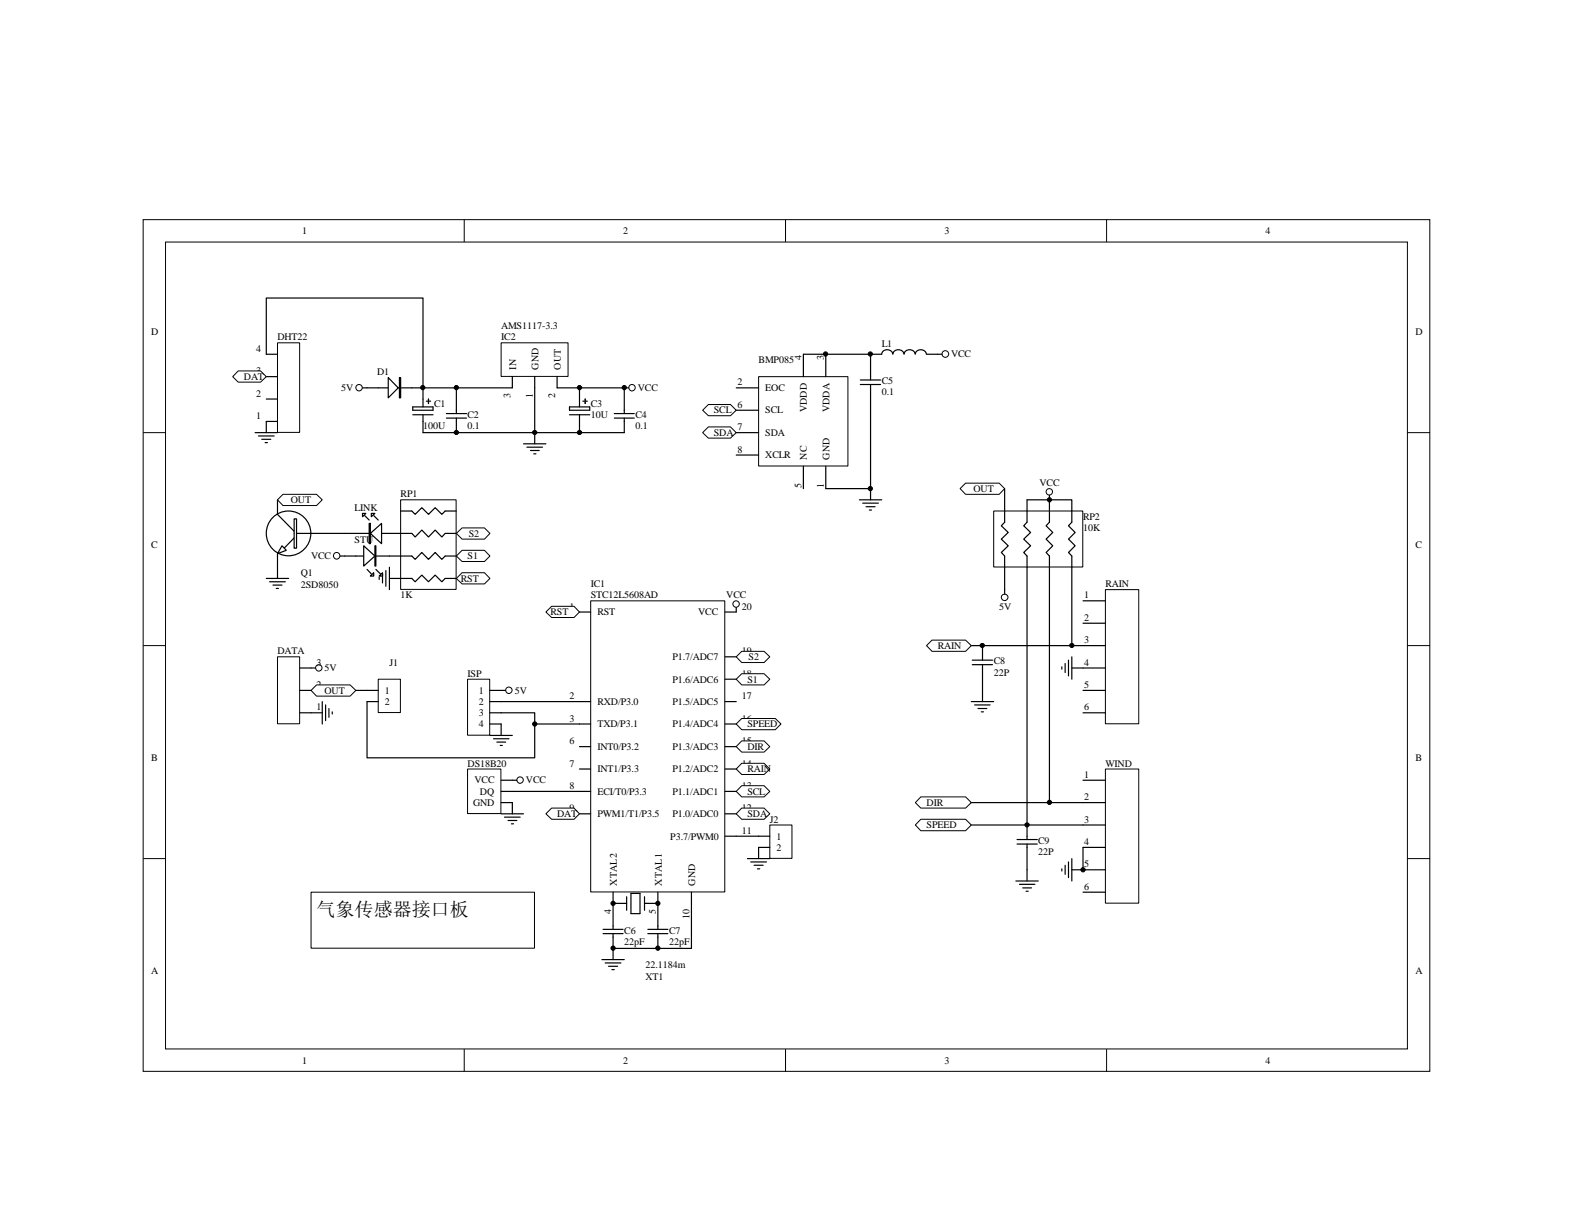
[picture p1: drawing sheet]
<svg xmlns="http://www.w3.org/2000/svg" width="279mm" height="216mm" viewBox="0 0 279 216" stroke-linecap="round" stroke-linejoin="round" font-family="sans-serif">
<g fill="none" stroke="#000" stroke-width=".18">
<path d="M25.4 39h228.7v151.4h-228.7zM82.5 39v4M139.6 39v4M196.7 39v4M29.4 43h220.7v143.4h-220.7zM25.4 76.9h4M250.2 76.9h4M25.4 114.7h4M250.2 114.7h4M25.4 152.6h4M250.2 152.6h4M82.5 186.4v4"/>
<path d="M139.6 186.4v4M196.7 186.4v4"/>
<circle cx="59.8" cy="98.8" r=".59"/>
<circle cx="130.8" cy="107.3" r=".57"/>
<circle cx="90.4" cy="122.7" r=".57"/>
</g>
<g fill="none" stroke="#000" stroke-width=".21">
<path d="M60.5 98.8h.8M67.4 102.6v.4M68 102v1.6M68.6 101.4v2.8M69.2 100.8v4M69.2 102.8h2M130.9 107.9v.9M89.1 122.7h.8M111.4 159.3v2.5M112.1 158.8h1.6v3.5h-1.6zM114.6 159.3v2.5M107 170.5h4"/>
<path d="M107.2 165.9h3.5M107.2 165.1h3.5M107.6 171.1h2.8M108.2 171.7h1.6M108.8 172.3h.4M109 165.9v4.6M111.4 160.5h-2.4v4.6M114.6 160.5h2.3v4.6M115.1 165.9h3.6M115.1 165.1h3.6M116.9 165.9v2.6"/>
</g>
<path d="M196.5 104.8h5.9v23.8h-5.9z" fill="#fff"/>
<path d="M196.5 104.8h5.9v23.8h-5.9z" fill="none" stroke="#000" stroke-width=".18"/>
<path d="M192.5 106.8h4M192.5 110.7h4M192.5 114.7h4M192.5 118.7h4M192.5 122.7h4M192.5 126.7h4" fill="none" stroke="#000" stroke-width=".21"/>
<path d="M196.5 136.7h5.9v23.8h-5.9z" fill="#fff"/>
<path d="M196.5 136.7h5.9v23.8h-5.9z" fill="none" stroke="#000" stroke-width=".18"/>
<g fill="none" stroke="#000" stroke-width=".21">
<path d="M45.3 76.9h4M45.9 77.5h2.8M46.5 78.1h1.6M47.1 78.7h.4M47.3 74.9v2M93 78.9h4M93.6 79.5h2.8M95 76.9v2M94.3 80.1h1.5M94.9 80.6h.3M55.3 126.7h2M57.3 124.7v4"/>
<path d="M57.9 125.3v2.8M58.5 125.9v1.6M59.1 126.5v.4M192.5 138.6h4M192.5 142.6h4M192.5 146.6h4M192.5 150.6h4M192.5 154.6h4M192.5 158.5h4M109 168.5h7.9"/>
</g>
<path d="M105 106.8h23.8v51.7h-23.8z" fill="#fff"/>
<path d="M105 106.8h23.8v51.7h-23.8z" fill="none" stroke="#000" stroke-width=".18"/>
<g fill="none" stroke="#000" stroke-width=".21">
<path d="M103 108.8h2M128.9 108.8h2M128.9 116.7h2M103 124.7h2M103 128.7h2M103 132.7h2M103 136.7h2M128.9 124.7h2M128.9 128.7h2M128.9 132.7h2M128.9 136.7h2M128.9 120.7h2"/>
<path d="M103 140.6h2M103 144.6h2M109 158.5v2M116.9 158.5v2M122.9 158.5v10h-6M128.9 140.6h2M128.9 144.6h2M128.9 148.6h2"/>
</g>
<path d="M55.3 158.6h39.7v9.9h-39.7z" fill="#fff"/>
<path d="M55.3 158.5h39.7v10h-39.7z" fill="none" stroke="#000" stroke-width=".18"/>
<g fill="none" stroke="#000" stroke-width=".21">
<path d="M188.7 118.5v.4M189.3 117.9v1.6M189.9 117.3v2.8M190.5 116.7v4M190.5 118.7h2M87.1 130.7h4M87.7 131.3h2.8M88.3 131.9h1.6M88.9 132.5h.4M89.1 124.7h13.9M89.1 128.7v2M188.7 154.4v.4"/>
<path d="M189.3 153.8v1.6M189.9 153.2v2.8M190.5 152.6v3.9M192.5 150.6v4h-2"/>
</g>
<path d="M176.7 90.8h15.7v10h-15.7z" fill="#fff"/>
<g fill="none" stroke="#000" stroke-width=".18">
<path d="M176.6 90.8h15.8v10h-15.8z"/>
<circle cx="63.8" cy="68.9" r=".57"/>
<circle cx="186.5" cy="87.4" r=".57"/>
</g>
<g fill="none" stroke="#000" stroke-width=".21">
<path d="M64.4 68.9h.8M152.7 88.8h4M153.3 89.4h2.8M153.9 90h1.6M154.5 90.6h.4M154.7 86.8v2M178.6 90.8v2l-.6 .6 1.2 1.2-1.2 1.2 1.2 1.2-1.2 1.2 .6 .6v2M182.5 88.8v4l-.6 .6 1.3 1.2-1.3 1.2 1.3 1.2-1.3 1.2 .6 .6v47.8M186.5 88v4.8l-.6 .6 1.2 1.2-1.2 1.2 1.2 1.2-1.2 1.2 .6 .6v43.8M190.5 90.8v2l-.6 .6 1.2 1.2-1.2 1.2 1.2 1.2-1.2 1.2 .6 .6v15.9M172.6 114.7h19.9M172.6 146.6h19.9"/>
<path d="M172.6 142.6h19.9"/>
</g>
<g fill="#000" stroke="#000" stroke-width=".18">
<circle cx="190.5" cy="114.7" r=".37"/>
<circle cx="186.5" cy="142.6" r=".38"/>
</g>
<path d="M134.9 67h15.8v15.8h-15.8z" fill="#fff"/>
<g fill="none" stroke="#000" stroke-width=".18">
<path d="M134.8 66.9h15.9v15.9h-15.9z"/>
<circle cx="168" cy="62.9" r=".59"/>
</g>
<g fill="none" stroke="#000" stroke-width=".21">
<path d="M130.9 68.9h3.9M130.9 72.9h3.9M130.9 76.9h3.9M146.8 62.9v4M152.9 68.3h3.6M152.9 67.5h3.6M154.7 68.3v18.5h-7.9v-4M154.7 62.9v4.6M156.7 62.9a1 1 0 0 1 1-.8 1 1 0 0 1 1 .8M156.7 62.9h-13.9v4M158.7 62.9a1 1 0 0 1 1-.8 1 1 0 0 1 1 .8M160.7 62.9a1 1 0 0 1 1-.8 1 1 0 0 1 .9 .8"/>
<path d="M162.7 62.9a1 1 0 0 1 1-.8 1 1 0 0 1 .9 .8M164.7 62.9h2.7M61.3 98.8h9.9M130.9 80.9h3.9M142.8 82.8v4M65.2 101.2l.8 .8M66.8 101.2l.8 .8"/>
</g>
<g fill="#fff" stroke="#000" stroke-width=".21">
<path d="M64.6 97l2 1.8-2 1.8z" fill-rule="evenodd"/>
<path d="M66.6 97h.2v3.6h-.2z" fill-rule="evenodd"/>
<path d="M67.4 102.4l.6-.6v.6z" fill-rule="evenodd"/>
<path d="M66.4 101.8v.6h-.6z" fill-rule="evenodd"/>
</g>
<path d="M71.2 88.9h9.9v15.8h-9.9z" fill="#fff"/>
<path d="M71.2 88.8h9.9v15.9h-9.9z" fill="none" stroke="#000" stroke-width=".18"/>
<path d="M71.2 98.8h2l.6 .6 1.2-1.2 1.2 1.2 1.1-1.2 1.2 1.2 .6-.6h2M71.2 94.8h2l.6 .6 1.2-1.2 1.2 1.2 1.1-1.2 1.2 1.2 .6-.6h2M71.2 90.8h2l.6 .6 1.2-1.2 1.2 1.2 1.1-1.2 1.2 1.2 .6-.6h2M71.2 102.8h2l.6 .6 1.2-1.2 1.2 1.2 1.1-1.2 1.2 1.2 .6-.6h2" fill="none" stroke="#000" stroke-width=".21"/>
<path d="M89.1 61h11.9v5.9h-11.9z" fill="#fff"/>
<path d="M89.1 60.9h11.9v6h-11.9z" fill="none" stroke="#000" stroke-width=".18"/>
<path d="M65.2 68.9h10M91.1 66.9v2M95 66.9v2M99 66.9v2" fill="none" stroke="#000" stroke-width=".21"/>
<g fill="#fff" stroke="#000" stroke-width=".21">
<path d="M71 67.1h.2v3.6h-.2z" fill-rule="evenodd"/>
<path d="M69 67.1l1.8 1.8-1.8 1.8z" fill-rule="evenodd"/>
</g>
<g fill="none" stroke="#000" stroke-width=".21">
<path d="M73.4 72.3h3.6v.6h-3.6zM73.4 73.7h3.6M75.2 68.9v3.4M75.2 73.7v3.2M75.8 71.3h.7M76.2 70.9v.8M79.3 74.3h3.6M79.3 73.5h3.6M81.1 68.9v4.6M81.1 74.3v2.6M101.2 73.7h3.6M101.2 72.3h3.6v.6h-3.6z"/>
<path d="M103 68.9v3.4M103 73.7v3.2M103.6 71.3h.8M104 70.9v.8M109.2 74.3h3.5M109.2 73.5h3.5M111 68.9v4.6M111 74.3v2.6"/>
</g>
<path d="M49.4 61h3.9v15.8h-3.9z" fill="#fff"/>
<path d="M49.3 60.9h4v15.9h-4z" fill="none" stroke="#000" stroke-width=".18"/>
<path d="M47.3 74.9h2M47.3 70.9h2M47.3 66.9h2M47.3 62.9h2" fill="none" stroke="#000" stroke-width=".21"/>
<g fill="#fff" stroke="#000" stroke-width=".18">
<path d="M124.9 72.9l1-1h3.9l1.1 1-1.1 1h-3.9z" fill-rule="evenodd"/>
<path d="M124.9 76.9l1-1h3.9l1.1 1-1.1 1h-3.9z" fill-rule="evenodd"/>
<path d="M131.8 139.6h4l1 1-1 1h-4l-.9-1z" fill-rule="evenodd"/>
<path d="M131.8 143.6h4l1 1-1 1h-4l-.9-1z" fill-rule="evenodd"/>
<path d="M164.7 114.7l1-1h5.9l1 1-1 1h-5.9z" fill-rule="evenodd"/>
<path d="M163.7 141.6h7.9l1 1-1 1h-7.9l-1-1z" fill-rule="evenodd"/>
<path d="M163.7 145.6h7.9l1 1-1 1h-7.9l-1-1z" fill-rule="evenodd"/>
<path d="M131.8 135.6h4l1 1.1-1 .9h-4l-.9-.9z" fill-rule="evenodd"/>
<path d="M131.8 127.7h6l1 1-1 1h-6l-.9-1z" fill-rule="evenodd"/>
<path d="M131.8 131.7h4l1 1-1 .9h-4l-.9-.9z" fill-rule="evenodd"/>
<path d="M42.3 65.9h4l1 1-1 1h-4l-.9-1z" fill-rule="evenodd"/>
<path d="M97 144.6l1-1h4l1 1-1 1h-4z" fill-rule="evenodd"/>
</g>
<circle cx="112.3" cy="68.9" r=".57" fill="none" stroke="#000" stroke-width=".18"/>
<path d="M75.2 68.9h15.9M75.2 76.9h35.8M95 68.9v8M99 68.9h12.8" fill="none" stroke="#000" stroke-width=".21"/>
<g fill="#000" stroke="#000" stroke-width=".18">
<circle cx="81.1" cy="68.9" r=".38"/>
<circle cx="81.1" cy="76.9" r=".37"/>
<circle cx="95" cy="76.9" r=".37"/>
<circle cx="103" cy="68.9" r=".38"/>
<circle cx="103" cy="76.9" r=".37"/>
<circle cx="111" cy="68.9" r=".38"/>
<circle cx="146.7" cy="62.9" r=".38"/>
<circle cx="154.7" cy="86.8" r=".38"/>
</g>
<path d="M136.9 146.6h3.9v5.9h-3.9z" fill="#fff"/>
<path d="M136.8 146.6h4v5.9h-4z" fill="none" stroke="#000" stroke-width=".18"/>
<path d="M130.9 148.6h5.9M132.8 152.6h4M133.4 153.2h2.8M134 153.8h1.6M134.6 154.4h.4M136.8 150.6h-2v2" fill="none" stroke="#000" stroke-width=".21"/>
<circle cx="154.7" cy="62.9" r=".38" fill="#000" stroke="#000" stroke-width=".18"/>
<g fill="#fff" stroke="#000" stroke-width=".18">
<path d="M81.1 98.8l1-1h4l1 1-1 1h-4z" fill-rule="evenodd"/>
<path d="M131.8 119.7h4l1 1-1 1h-4l-.9-1z" fill-rule="evenodd"/>
</g>
<g fill="#000" stroke="#000" stroke-width=".18">
<circle cx="192.5" cy="154.6" r=".38"/>
<circle cx="109" cy="160.5" r=".38"/>
<circle cx="109" cy="168.5" r=".38"/>
<circle cx="116.9" cy="160.5" r=".38"/>
<circle cx="116.9" cy="168.5" r=".38"/>
</g>
<path d="M83.1 120.7h3.9v9.9h-3.9z" fill="#fff"/>
<path d="M83.1 120.7h3.9v9.9h-3.9z" fill="none" stroke="#000" stroke-width=".18"/>
<path d="M87.1 122.7h2M87.1 124.7h2M87.1 126.7h2M87.1 128.7h2" fill="none" stroke="#000" stroke-width=".21"/>
<path d="M49.4 116.8h3.9v11.8h-3.9z" fill="#fff"/>
<path d="M49.3 116.7h4v11.9h-4z" fill="none" stroke="#000" stroke-width=".18"/>
<g fill="none" stroke="#000" stroke-width=".21">
<path d="M53.3 118.7h2M172.8 117.3h3.6M172.8 118.1h3.6M174.6 114.7v2.6M174.6 118.1v6.6M53.3 126.7h2M53.3 122.7h2M172.6 124.7h4M173.2 125.3h2.8M173.8 125.9h1.6M174.4 126.5h.4M180.6 156.5h3.9"/>
<path d="M180.8 149.2h3.6M180.8 150h3.6M181.2 157.1h2.7M181.8 157.8h1.5M182.4 158.4h.4M182.5 146.6v2.6M182.5 150v6.5"/>
</g>
<path d="M83.1 136.7h5.9v7.9h-5.9z" fill="#fff"/>
<g fill="none" stroke="#000" stroke-width=".18">
<path d="M83.1 136.7h5.9v7.9h-5.9z"/>
<circle cx="92.4" cy="138.6" r=".57"/>
</g>
<path d="M89.1 138.6h2.8M89.1 142.6h2v2M89.1 140.6h2M89.1 144.6h3.9M89.7 145.2h2.8M90.3 145.8h1.6M90.9 146.4h.4" fill="none" stroke="#000" stroke-width=".21"/>
<g fill="#fff" stroke="#000" stroke-width=".18">
<path d="M131.8 115.7h4l1 1-1 1h-4l-.9-1z" fill-rule="evenodd"/>
<path d="M81.1 94.8l1-1h4l1 1-1 1h-4z" fill-rule="evenodd"/>
</g>
<path d="M61.3 94.8h9.9M64.8 91.6l.8 .8M66.4 91.6l.8 .8" fill="none" stroke="#000" stroke-width=".21"/>
<g fill="#fff" stroke="#000" stroke-width=".21">
<path d="M65.8 94.8l2-1.8v3.6z" fill-rule="evenodd"/>
<path d="M65.6 93h.2v3.6h-.2z" fill-rule="evenodd"/>
<path d="M64.4 91.2h.6l-.6 .6z" fill-rule="evenodd"/>
<path d="M66 91.2h.6l-.6 .6z" fill-rule="evenodd"/>
</g>
<path d="M47.3 62.9v-9.9h27.9v15.9M49.3 88.8v2.6l3 3M49.3 98.4v2.4M52.3 94.8h5M52.3 95.6l-1.8 1.8M182.5 88.8h8v2M55.3 118.7h.8M178.6 104.8v.8M89.1 126.7h5.9v2h8" fill="none" stroke="#000" stroke-width=".21"/>
<g fill="#000" stroke="#000" stroke-width=".18">
<circle cx="75.1" cy="68.9" r=".38"/>
<circle cx="186.5" cy="88.8" r=".38"/>
</g>
<g fill="none" stroke="#000" stroke-width=".18">
<circle cx="56.7" cy="118.7" r=".57"/>
<circle cx="178.6" cy="106.1" r=".58"/>
</g>
<g fill="#fff" stroke="#000" stroke-width=".21">
<path d="M52.3 92.2h.4v5.2h-.4z" fill-rule="evenodd"/>
<path d="M50.1 97l.8 .8-1.6 .6z" fill-rule="evenodd"/>
</g>
<g fill="none" stroke="#000" stroke-width=".21">
<path d="M47.3 102.8h4M47.9 103.4h2.8M48.5 104h1.6M49.1 104.6h.4M49.3 100.8v2"/>
<circle cx="51.3" cy="94.8" r="4"/>
</g>
<g fill="#000" stroke="#000" stroke-width=".18">
<circle cx="174.6" cy="114.7" r=".37"/>
<circle cx="182.5" cy="146.6" r=".37"/>
</g>
<g fill="#fff" stroke="#000" stroke-width=".18">
<path d="M56.3 121.7h5.9l1 1-1 1h-5.9l-1-1z" fill-rule="evenodd"/>
<path d="M50.3 87.8h6l1 1-1 1h-6l-1-1z" fill-rule="evenodd"/>
<path d="M170.6 86.8l1-.9h6l1 .9-1 1h-6z" fill-rule="evenodd"/>
</g>
<path d="M178.6 100.8v4" fill="none" stroke="#000" stroke-width=".21"/>
<g fill="#fff" stroke="#000" stroke-width=".18">
<path d="M97 108.8l1-1.1h4l1 1.1-1 .9h-4z" fill-rule="evenodd"/>
<path d="M81.1 102.8l1-1h4l1 1-1 1h-4z" fill-rule="evenodd"/>
</g>
<path d="M57.3 94.8h4M178.6 86.8v4M91.1 140.6h11.9" fill="none" stroke="#000" stroke-width=".21"/>
<path d="M67.3 120.7h3.9v5.9h-3.9z" fill="#fff"/>
<path d="M67.2 120.7h4v5.9h-4z" fill="none" stroke="#000" stroke-width=".18"/>
<path d="M63.2 122.7h4M67.2 124.7h-2v10h29.8v-6" fill="none" stroke="#000" stroke-width=".21"/>
<circle cx="95" cy="128.6" r=".38" fill="#000" stroke="#000" stroke-width=".18"/>
<text font-size="3.4" x="56.3" y="162.7">气象传感器接口板</text>
<g font-size="1.8">
<text x="53.7" y="41.6">1</text>
<text x="110.7" y="41.6">2</text>
<text x="167.9" y="41.6">3</text>
<text x="224.9" y="41.6">4</text>
<text x="26.8" y="59.5">D</text>
<text x="89.1" y="58.5">AMS1117-3.3</text>
<text x="251.6" y="59.5">D</text>
<text x="45.6" y="62.5">4</text>
<text x="49.3" y="60.5">DHT22</text>
<text x="89.1" y="60.5">IC2</text>
<text x="91.7" y="65.7" transform="rotate(-90 91.7 65.7)">IN</text>
<text x="95.7" y="65.7" transform="rotate(-90 95.7 65.7)">GND</text>
<text x="99.7" y="65.7" transform="rotate(-90 99.7 65.7)">OUT</text>
<text x="134.8" y="64.5">BMP085</text>
<text x="142.5" y="63.9" transform="rotate(-90 142.5 63.9)">4</text>
<text x="146.4" y="63.9" transform="rotate(-90 146.4 63.9)">3</text>
<text x="156.7" y="61.7">L1</text>
<text x="169" y="63.5">VCC</text>
<text x="43.3" y="67.5">DAT</text>
<text x="45.6" y="70.5">2</text>
<text x="45.6" y="66.5">3</text>
<text x="60.7" y="69.5">5V</text>
<text x="67" y="66.7">D1</text>
<text x="90.7" y="70.7" transform="rotate(-90 90.7 70.7)">3</text>
<text x="94.7" y="70.7" transform="rotate(-90 94.7 70.7)">1</text>
<text x="98.7" y="70.7" transform="rotate(-90 98.7 70.7)">2</text>
<text x="113.4" y="69.5">VCC</text>
<text x="131.1" y="68.5">2</text>
<text x="136" y="69.5">EOC</text>
<text x="156.7" y="68.3">C5</text>
<text x="156.7" y="70.3">0.1</text>
<text x="45.6" y="74.5">1</text>
<text x="75.2" y="76.2">100U</text>
<text x="77.2" y="72.3">C1</text>
<text x="83.1" y="74.3">C2</text>
<text x="83.1" y="76.2">0.1</text>
<text x="105" y="72.3">C3</text>
<text x="105" y="74.3">10U</text>
<text x="112.9" y="74.3">C4</text>
<text x="112.9" y="76.2">0.1</text>
<text x="126.9" y="73.4">SCL</text>
<text x="126.9" y="77.4">SDA</text>
<text x="131.1" y="72.5">6</text>
<text x="131.1" y="76.5">7</text>
<text x="136" y="73.4">SCL</text>
<text x="136" y="77.4">SDA</text>
<text x="143.4" y="73.3" transform="rotate(-90 143.4 73.3)">VDDD</text>
<text x="147.4" y="73.3" transform="rotate(-90 147.4 73.3)">VDDA</text>
<text x="131.1" y="80.4">8</text>
<text x="136" y="81.4">XCLR</text>
<text x="143.4" y="81.7" transform="rotate(-90 143.4 81.7)">NC</text>
<text x="147.4" y="81.7" transform="rotate(-90 147.4 81.7)">GND</text>
<text x="51.7" y="89.4">OUT</text>
<text x="71.2" y="88.4">RP1</text>
<text x="142.5" y="86.7" transform="rotate(-90 142.5 86.7)">5</text>
<text x="146.4" y="86.7" transform="rotate(-90 146.4 86.7)">1</text>
<text x="173" y="87.4">OUT</text>
<text x="184.7" y="86.4">VCC</text>
<text x="63" y="90.8">LINK</text>
<text x="83.3" y="95.4">S2</text>
<text x="192.5" y="92.4">RP2</text>
<text x="192.5" y="94.4">10K</text>
<text x="26.8" y="97.4">C</text>
<text x="55.3" y="99.4">VCC</text>
<text x="63" y="96.6">STU</text>
<text x="83.1" y="99.4">S1</text>
<text x="251.6" y="97.4">C</text>
<text x="53.5" y="102.4">Q1</text>
<text x="53.5" y="104.5">2SD8050</text>
<text x="71.2" y="106.3">1K</text>
<text x="81.9" y="103.3">RST</text>
<text x="105" y="104.4">IC1</text>
<text x="105" y="106.3">STC12L5608AD</text>
<text x="129.1" y="106.3">VCC</text>
<text x="192.7" y="106.3">1</text>
<text x="196.5" y="104.4">RAIN</text>
<text x="97.8" y="109.3">RST</text>
<text x="101.2" y="108.3">1</text>
<text x="106.2" y="109.3">RST</text>
<text x="124.1" y="109.3">VCC</text>
<text x="131.8" y="108.3">20</text>
<text x="177.6" y="108.3">5V</text>
<text x="192.7" y="110.3">2</text>
<text x="49.3" y="116.3">DATA</text>
<text x="56.3" y="118.3">3</text>
<text x="57.7" y="119.3">5V</text>
<text x="69.2" y="118.3">J1</text>
<text x="119.5" y="117.3">P1.7/ADC7</text>
<text x="131.8" y="116.3">19</text>
<text x="133.1" y="117.3">S2</text>
<text x="166.7" y="115.3">RAIN</text>
<text x="176.6" y="118.1">C8</text>
<text x="192.7" y="114.3">3</text>
<text x="192.7" y="118.3">4</text>
<text x="56.3" y="122.3">2</text>
<text x="57.7" y="123.3">OUT</text>
<text x="68.4" y="123.3">1</text>
<text x="68.4" y="125.3">2</text>
<text x="83.1" y="120.3">ISP</text>
<text x="85.1" y="123.3">1</text>
<text x="85.1" y="125.3">2</text>
<text x="91.5" y="123.3">5V</text>
<text x="101.2" y="124.2">2</text>
<text x="106.2" y="125.3">RXD/P3.0</text>
<text x="119.5" y="125.3">P1.5/ADC5</text>
<text x="119.5" y="121.3">P1.6/ADC6</text>
<text x="131.8" y="124.2">17</text>
<text x="131.8" y="120.3">18</text>
<text x="132.8" y="121.3">S1</text>
<text x="176.6" y="120.1">22P</text>
<text x="192.7" y="122.3">5</text>
<text x="56.3" y="126.2">1</text>
<text x="85.1" y="127.3">3</text>
<text x="85.1" y="129.2">4</text>
<text x="101.2" y="128.2">3</text>
<text x="106.2" y="129.2">TXD/P3.1</text>
<text x="119.5" y="129.2">P1.4/ADC4</text>
<text x="131.8" y="128.2">16</text>
<text x="132.8" y="129.2">SPEED</text>
<text x="192.7" y="126.2">6</text>
<text x="26.8" y="135.2">B</text>
<text x="83.1" y="136.2">DS18B20</text>
<text x="101.2" y="132.2">6</text>
<text x="101.2" y="136.2">7</text>
<text x="106.2" y="133.2">INT0/P3.2</text>
<text x="106.2" y="137.2">INT1/P3.3</text>
<text x="119.5" y="137.2">P1.2/ADC2</text>
<text x="119.5" y="133.2">P1.3/ADC3</text>
<text x="131.8" y="136.2">14</text>
<text x="131.8" y="132.2">15</text>
<text x="132.8" y="137.2">RAIN</text>
<text x="132.8" y="133.2">DIR</text>
<text x="196.5" y="136.2">WIND</text>
<text x="251.6" y="135.2">B</text>
<text x="84.1" y="143.2">GND</text>
<text x="84.3" y="139.2">VCC</text>
<text x="85.3" y="141.2">DQ</text>
<text x="93.5" y="139.2">VCC</text>
<text x="101.2" y="140.2">8</text>
<text x="106.2" y="141.2">ECI/T0/P3.3</text>
<text x="119.5" y="141.2">P1.1/ADC1</text>
<text x="131.8" y="140.2">13</text>
<text x="132.8" y="141.2">SCL</text>
<text x="164.7" y="143.2">DIR</text>
<text x="192.7" y="138.2">1</text>
<text x="192.7" y="142.2">2</text>
<text x="99" y="145.2">DAT</text>
<text x="101.2" y="144.2">9</text>
<text x="106.2" y="145.2">PWM1/T1/P3.5</text>
<text x="119.1" y="149.2">P3.7/PWM0</text>
<text x="119.5" y="145.2">P1.0/ADC0</text>
<text x="131.8" y="148.2">11</text>
<text x="131.8" y="144.2">12</text>
<text x="132.8" y="145.2">SDA</text>
<text x="136.8" y="146.2">J2</text>
<text x="138" y="149.2">1</text>
<text x="164.7" y="147.2">SPEED</text>
<text x="184.5" y="149.9">C9</text>
<text x="192.7" y="146.2">3</text>
<text x="138" y="151.2">2</text>
<text x="184.5" y="151.9">22P</text>
<text x="192.7" y="150.2">4</text>
<text x="192.7" y="154.1">5</text>
<text x="109.6" y="157.4" transform="rotate(-90 109.6 157.4)">XTAL2</text>
<text x="117.6" y="157.4" transform="rotate(-90 117.6 157.4)">XTAL1</text>
<text x="123.6" y="157.4" transform="rotate(-90 123.6 157.4)">GND</text>
<text x="192.7" y="158.1">6</text>
<text x="108.6" y="162.3" transform="rotate(-90 108.6 162.3)">4</text>
<text x="111" y="165.9">C6</text>
<text x="111" y="167.9">22pF</text>
<text x="116.6" y="162.3" transform="rotate(-90 116.6 162.3)">5</text>
<text x="118.9" y="165.9">C7</text>
<text x="118.9" y="167.9">22pF</text>
<text x="122.6" y="163.3" transform="rotate(-90 122.6 163.3)">10</text>
<text x="26.8" y="173.1">A</text>
<text x="114.7" y="172.1">22.1184m</text>
<text x="251.6" y="173.1">A</text>
<text x="114.7" y="174.1">XT1</text>
<text x="53.7" y="189">1</text>
<text x="110.7" y="189">2</text>
<text x="167.9" y="189">3</text>
<text x="224.9" y="189">4</text>
</g>
</svg>
